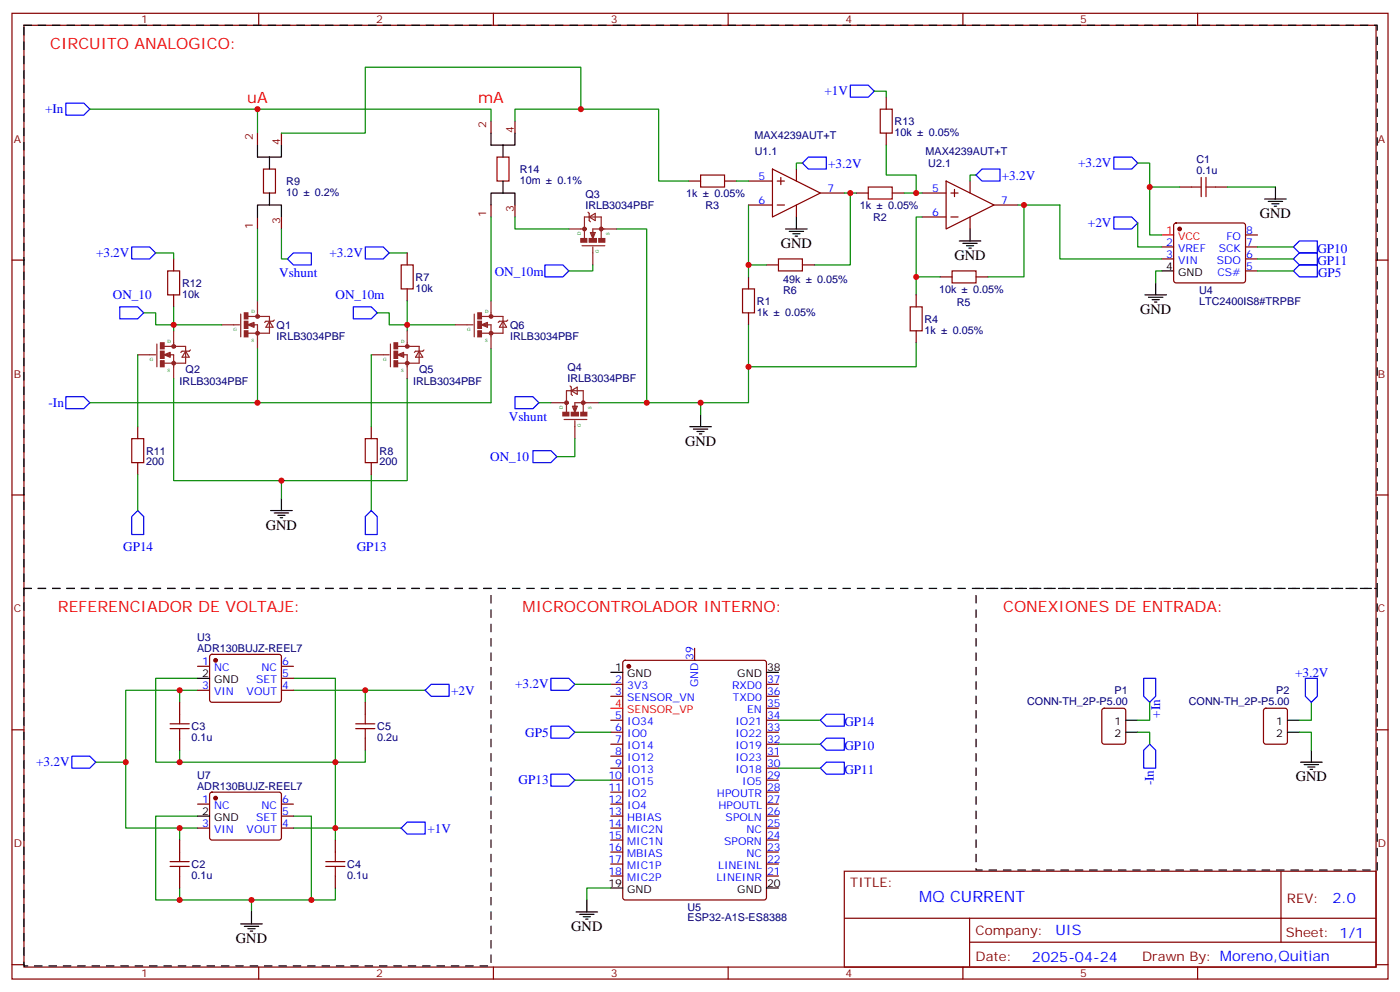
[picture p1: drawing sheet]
<svg xmlns="http://www.w3.org/2000/svg" width="412mm" height="292mm" viewBox="0 0 412 292" stroke-linecap="round" stroke-linejoin="round" font-family="sans-serif">
<g fill="none" stroke="#870000" stroke-width=".35">
<path d="M3.5 3.9h405.4v284.4h-405.4zM7.1 7.4h398.2v277.3h-398.2zM76.2 3.9v3.5M145.3 3.9v3.5M214.5 3.9v3.5M283.6 3.9v3.5M352.8 3.9v3.5M75.8 39.2v3.5M82.9 39.2v3.5M144.6 35.7v3.5M151.7 35.7v3.5M261.1 28.6v3.5"/>
<path d="M261.1 39.2v3.5M202.8 53.3h3.6M213.4 53.3h3.6M220.5 53.3h7M227.5 49.8l14.2 7-14.2 7.1zM229 53.3h2.1M230 52.2v2.2M234.6 49.8v3.5M241.7 56.8h7M252.2 56.8h3.6M262.8 56.8h3.5M271.6 56.8h7.1"/>
<path d="M278.7 53.3l14.1 7.1-14.1 7zM280.1 56.8h2.1M281.2 55.8v2.1M285.8 53.3v3.5M347.5 55.1h3.5M358.1 55.1h3.5M3.5 76.6h3.6M51.2 76.2v3.6M75.8 63.9v3.5M82.9 63.9v3.5M119.9 74.5v3.5M144.6 60.4v3.5"/>
<path d="M151.7 60.4v3.5M220.5 60.4h7M225.8 78h3.5M229 60.4h2.1M234.6 60.4v3.5M236.4 78h3.5M271.6 63.9h7.1M280.1 63.9h2.1M285.8 63.9v3.5M292.8 60.4h7.1M342.2 72.7h3.5M342.2 76.2h3.5"/>
<path d="M346 65.9l.4-.2h19.8l.5 .2 .2 .5v16.2l-.2 .5-.5 .2h-19.8l-.5-.2-.2-.5v-16.2zM366.9 69.2h3.5M366.9 72.7h3.5M366.9 76.2h3.5M366.9 79.8h3.5M405.3 76.6h3.6M51.2 86.8v3.5M119.9 85.1v3.5M220.5 81.5v3.6M220.5 92.1v3.5M269.9 86.8v3.5M269.9 97.4v3.5"/>
<path d="M276.9 81.5h3.6M287.5 81.5h3.5M40.6 125.6v3.6M40.6 136.2v3.5M109.4 125.6v3.6M109.4 136.2v3.5M3.5 145.7h3.6M405.3 145.7h3.6M58.2 196.2h3.5M62 192.9l.4-.2h20.1l.4 .7-.1 12.9-.6 .5-20-.1-.5-.6v-12.7zM82.9 196.2h3.5M82.9 199.7h3.5"/>
<path d="M183.7 194.6l.4-.2h41l.6 .4 .1 69.5-.5 .6-41.2 .1-.6-.5-.1-69.4zM204.6 190.9v3.5M3.5 214.9h3.6M52.9 206.8v3.5M52.9 217.3v3.6M58.2 203.2h3.5M82.9 203.2h3.5M107.6 206.8v3.5M107.6 217.3v3.6M179.9 201.5h3.5M179.9 205h3.5M179.9 212.1h3.5"/>
<path d="M179.9 215.6h3.5M179.9 219.1h3.5M225.8 201.5h3.5M225.8 205h3.5M225.8 212.1h3.5M225.8 215.6h3.5M225.8 219.1h3.5M225.8 208.5h3.5M324.8 208.7l.5-.2h5.6l.7 .5v9.4l-.5 .7h-5.8l-.7-.5v-9.4zM372.4 208.7l.5-.2h5.6l.7 .5v9.4l-.4 .7h-5.9l-.7-.5v-9.4zM405.3 214.9h3.6M58.2 236.7h3.5"/>
<path d="M62 233.4l.4-.2 20.1 .1 .4 .6-.1 13-.6 .4h-20l-.5-.7v-12.7zM82.9 236.7h3.5M179.9 222.6h3.5M179.9 226.2h3.5M179.9 229.7h3.5M179.9 233.2h3.5M179.9 236.7h3.5M225.8 222.6h3.5M225.8 226.2h3.5M225.8 229.7h3.5M225.8 233.2h3.5M225.8 236.7h3.5"/>
<path d="M52.9 247.3v3.6M52.9 257.9v3.5M58.2 243.8h3.5M82.9 240.3h3.5M82.9 243.8h3.5M98.8 247.3v3.6M98.8 257.9v3.5M179.9 240.3h3.5M179.9 243.8h3.5M179.9 247.3h3.5M179.9 250.9h3.5M179.9 254.4h3.5"/>
<path d="M179.9 257.9h3.5M225.8 240.3h3.5M225.8 243.8h3.5M225.8 247.3h3.5M225.8 250.9h3.5M225.8 254.4h3.5M225.8 257.9h3.5M248.7 256.5h156.6v28.2h-156.6zM377.3 256.5v20.9M248.7 270.4h156.5M285.6 277.4h119.6M285.6 270.4v14.1"/>
<path d="M3.5 284h3.6M76.2 284.7v3.6M145.3 284.7v3.6M214.5 284.7v3.6M283.6 284.7v3.6M352.8 284.7v3.6M405.3 284h3.6"/>
</g>
<g fill="none" stroke="#8c2424" stroke-width=".71">
<circle cx="172.2" cy="67.4" r=".35"/>
<circle cx="177.1" cy="67.4" r=".35"/>
<circle cx="75.8" cy="93.2" r=".35"/>
<circle cx="75.8" cy="98.1" r=".35"/>
<circle cx="144.6" cy="93.2" r=".35"/>
<circle cx="144.6" cy="98.1" r=".35"/>
<circle cx="51.2" cy="102" r=".35"/>
<circle cx="51.2" cy="106.9" r=".35"/>
<circle cx="119.9" cy="106.9" r=".35"/>
<circle cx="119.9" cy="102" r=".35"/>
<circle cx="166.9" cy="118.6" r=".35"/>
<circle cx="171.8" cy="118.6" r=".35"/>
</g>
<g fill="#8c2424" stroke="#8c2424" stroke-width=".35">
<path d="M72 97.4h1v1.8h-1z"/>
<path d="M72 92.1h1v1.8h-1z"/>
<path d="M72 94.6h1v2.1h-1z"/>
<path d="M47.3 106.2h1v1.8h-1z"/>
<path d="M47.3 100.9h1v1.8h-1z"/>
<path d="M47.3 103.4h1v2.1h-1z"/>
<path d="M176.4 70.2h1.8v1.1h-1.8z"/>
<path d="M171.1 70.2h1.8v1.1h-1.8z"/>
<path d="M173.6 70.2h2.1v1.1h-2.1z"/>
<path d="M171.1 121.4h1.8v1h-1.8z"/>
<path d="M165.8 121.4h1.8v1h-1.8z"/>
<path d="M168.3 121.4h2.1v1h-2.1z"/>
<path d="M116.1 106.2h1v1.8h-1z"/>
<path d="M116.1 100.9h1v1.8h-1z"/>
<path d="M116.1 103.4h1v2.1h-1z"/>
<path d="M140.8 97.4h1v1.8h-1z"/>
<path d="M140.8 92.1h1v1.8h-1z"/>
<path d="M140.8 94.6h1v2.1h-1z"/>
</g>
<g fill="none" stroke="#8c2424" stroke-width=".35">
<path d="M167.6 67.4h4.6M171.4 72.4h6.8M172.2 70.2v-6.3h4.9v6.3M173.2 62.5l.4 .3v2.1l.3 .4M173.6 63.9l1.7-1.1v2.1zM173.9 68.5h1.4l-.7 1.7zM174.3 68.5l.3 1.4 .4-1.4M174.6 72.7v5.3M181.7 67.4h-7.1v1.8M51.2 97.4v4.6M65.3 95.6h5.3M70.9 92.5v6.7"/>
<path d="M73 93.2h6.4v4.9h-6.4M73 95.6l1.8-.7v1.4zM74.1 95.6h1.7v7.1M74.8 95.3l-1.4 .3 1.4 .4M75.8 88.6v4.6M79.4 94.6l1 1.7h-2.1zM80.8 94.2l-.4 .4h-2.1l-.3 .3M119.9 97.4v4.6M134.1 95.6h5.2M139.7 92.5v6.7M141.8 93.2h6.4v4.9h-6.4M141.8 95.6l1.8-.7v1.4z"/>
<path d="M142.9 95.6h1.7v7.1M143.6 95.3l-1.4 .3 1.4 .4M144.6 88.6v4.6M148.2 94.6l1 1.7h-2.1zM149.6 94.2l-.4 .4h-2.1l-.3 .3M40.6 104.5h5.3M46.2 101.3v6.7M48.3 102h6.4v4.9h-6.4M48.3 104.5l1.8-.7v1.4zM49.4 104.5h1.8v7M50.1 104.1l-1.4 .4 1.4 .3M54.7 103.4l1 1.8h-2.1z"/>
<path d="M56.1 103l-.4 .4h-2.1l-.3 .4M109.4 104.5h5.3M115 101.3v6.7M117.1 102h6.4v4.9h-6.4M117.1 104.5l1.8-.7v1.4zM118.2 104.5h1.7v7M118.9 104.1l-1.4 .4 1.4 .3M123.5 103.4l1 1.8h-2.1zM124.9 103l-.4 .4h-2.1l-.3 .4M162.3 118.6h4.6M167.9 113.6l.4 .4v2.1l.3 .4M168.3 115l1.7-1v2.1z"/>
<path d="M168.6 119.6h1.4l-.7 1.8zM169 119.6l.3 1.4 .4-1.4M176.4 118.6h-7.1v1.7M166.2 123.5h6.7M166.9 121.4v-6.4h4.9v6.4M169.3 123.9v5.3"/>
</g>
<g fill="none" stroke="#008700" stroke-width=".35">
<path d="M26.5 32.1h49.3v7.1M75.8 32.1h68.8v3.6M151.7 35.7v-3.6h42.3v21.2h8.8M171.1 32.1v-12.3h-63.5v19.4h-24.7M257.5 26.8h3.6v1.8M217 53.3h3.5M236.4 48h-1.8v1.8M248.7 56.8h1.8v21.2h-10.6M250.5 56.8h1.7M261.1 42.7v8.8h8.8v5.3M266.3 56.8h5.3M287.5 51.5h-1.7v1.8"/>
<path d="M335.1 48h3.6v7.1M347.5 55.1h-8.8v14.1h3.5M361.6 55.1h14.1M45.9 74.5h5.3v1.7M75.8 67.4v21.2M82.9 67.4v8.8h1.8M114.7 74.5h5.2M144.6 63.9v24.7M151.7 63.9v3.5h15.9M174.6 78v1.8h-7M181.7 67.4h8.8v51.2h-14.1M220.5 60.4v21.1"/>
<path d="M220.5 78h5.3M271.6 63.9h-1.7v17.6h7M299.9 60.4h1.7v21.1h-10.6M301.6 60.4h10.6v15.8h30M335.1 65.7v7h7.1M342.2 79.8h-1.8v3.5M370.4 72.7h10.6M370.4 76.2h10.6M370.4 79.8h10.6M51.2 90.3v5.3h-5.3v-3.5h-3.6M65.3 95.6h-14.1v1.8M119.9 88.6v7h-5.2v-3.5h-3.6"/>
<path d="M134.1 95.6h-14.2v1.8M220.5 95.6v23h-30M269.9 81.5v5.3M40.6 104.5v21.1M51.2 111.5v30h68.7v-30M75.8 102.7v15.9M109.4 104.5v21.1M144.6 102.7v15.9h-118.1M158.7 118.6h3.6M206.4 118.6v3.5M269.9 100.9v7.1h-49.4M40.6 139.7v10.6"/>
<path d="M109.4 139.7v10.6M169.3 129.2v5.2h-5.3M82.9 141.5v5.3M58.2 199.7h-12.3v24.7h7v-3.5M86.4 199.7h12.4v47.6M52.9 203.2h-15.9v40.6h15.9M58.2 203.2h-5.3v3.6M86.4 203.2h21.2v3.6M107.6 203.2h17.6M169.3 215.6h10.6M169.3 201.5h10.6M229.3 212.1h12.4"/>
<path d="M229.3 219.1h12.4M335.1 215.6h3.6v3.5M338.7 206.8v5.3h-3.6M382.8 215.6h3.5v5.3M386.3 206.8v5.3h-3.5M28.2 224.4h8.8M107.6 220.9v3.5h-54.7M169.3 229.7h10.6M229.3 226.2h12.4M58.2 240.3h-12.3v24.7h7M58.2 243.8h-5.3v3.5M86.4 240.3h5.3v24.7h-38.8v-3.6"/>
<path d="M86.4 243.8h31.8M74.1 265v3.5M98.8 261.4v3.6h-7.1M179.9 261.4h-7v3.6"/>
</g>
<g fill="none" stroke="#a10000" stroke-width=".35">
<path d="M259.3 32.1h3.5v7.1h-3.5zM77.6 49.8h3.5v7h-3.5zM146.4 46.2h3.5v7.1h-3.5zM206.4 51.5h7v3.6h-7zM255.8 55.1h7v3.5h-7zM351 55.1h2.8M353.8 52.2v5.7M355.2 55.1h2.9M355.2 52.2v5.7M49.4 79.8h3.5v7h-3.5zM118.2 78h3.5v7.1h-3.5zM229.3 76.2h7.1v3.6h-7.1z"/>
<path d="M280.5 79.8h7v3.5h-7zM218.7 85.1h3.5v7h-3.5zM268.1 90.3h3.5v7.1h-3.5zM38.8 129.2h3.5v7h-3.5zM107.6 129.2h3.5v7h-3.5zM50.1 214.5h5.6M50.1 213.1h5.6M52.9 210.3v2.8M52.9 214.5v2.8M104.8 214.5h5.6M104.8 213.1h5.6M107.6 210.3v2.8"/>
<path d="M107.6 214.5v2.8M50.1 255.1h5.6M50.1 253.7h5.6M52.9 250.9v2.8M52.9 255.1v2.8M96 255.1h5.6M96 253.7h5.6M98.8 250.9v2.8M98.8 255.1v2.8"/>
</g>
<g fill="none" stroke="#00f" stroke-width=".35">
<path d="M19.4 30.4h5.3l1.8 1.7-1.8 1.8h-5.3zM250.5 25.1h5.3l1.7 1.7-1.7 1.8h-5.3zM236.4 48l1.7-1.8h5.3v3.6h-5.3zM287.5 51.5l1.8-1.7h5.3v3.5h-5.3zM328.1 46.2h5.3l1.7 1.8-1.7 1.8h-5.3zM38.8 72.7h5.3l1.8 1.8-1.8 1.7h-5.3zM86.4 74.5h5.3v3.5h-5.3l-1.7-1.8zM107.6 72.7h5.3l1.8 1.8-1.8 1.7h-5.3zM160.5 78h5.3l1.8 1.8-1.8 1.7h-5.3zM328.1 63.9h5.3l1.7 1.8-1.7 1.7h-5.3zM381 79.8l1.8-1.8h5.3v3.5h-5.3zM382.8 70.9h5.3v3.6h-5.3l-1.8-1.8z"/>
<path d="M382.8 74.5h5.3v3.5h-5.3l-1.8-1.8zM35.3 90.3h5.3l1.7 1.8-1.7 1.8h-5.3zM104.1 90.3h5.3l1.7 1.8-1.7 1.8h-5.3zM19.4 116.8h5.3l1.8 1.8-1.8 1.7h-5.3zM151.7 116.8h5.3l1.7 1.8-1.7 1.7h-5.3zM157 132.7h5.3l1.7 1.7-1.7 1.8h-5.3zM40.6 150.3l1.7 1.8v5.3h-3.5v-5.3zM109.4 150.3l1.7 1.8v5.3h-3.5v-5.3zM162.3 199.7h5.3l1.7 1.8-1.7 1.7h-5.3zM336.9 199.7h3.5v5.3l-1.7 1.8-1.8-1.8zM384.5 199.7h3.6v5.3l-1.8 1.8-1.8-1.8zM125.2 203.2l1.8-1.7h5.3v3.5h-5.3z"/>
<path d="M162.3 213.8h5.3l1.7 1.8-1.7 1.7h-5.3zM241.7 219.1l1.7-1.8h5.3v3.6h-5.3zM241.7 212.1l1.7-1.8h5.3v3.5h-5.3zM338.7 219.1l1.7 1.8v5.3h-3.5v-5.3zM21.2 222.6h5.3l1.7 1.8-1.7 1.8h-5.3zM162.3 227.9h5.3l1.7 1.8-1.7 1.8h-5.3zM243.4 224.4h5.3v3.5h-5.3l-1.7-1.7zM118.2 243.8l1.7-1.8h5.3v3.6h-5.3z"/>
</g>
<g fill="#870000" stroke="#870000" stroke-width=".35">
<circle cx="185.2" cy="196.2" r=".53"/>
<circle cx="347.5" cy="67.4" r=".53"/>
<circle cx="63.5" cy="194.4" r=".53"/>
<circle cx="63.5" cy="235" r=".53"/>
</g>
<g fill="none" stroke="#000" stroke-width=".35">
<path d="M144.6 39.2v3.5h3.6M151.7 39.2v3.5h-3.5M75.8 42.7v3.5h3.6M79.4 46.2v3.6M79.4 56.8v3.6M82.9 42.7v3.5h-3.5M148.2 56.8h-3.6v3.6M148.2 56.8h3.5v3.6M148.2 42.7v3.5M148.2 53.3v3.5M372.5 58.6h6.4M373.6 59.3h4.2"/>
<path d="M375.7 55.1v3.5M79.4 60.4h-3.6v3.5M79.4 60.4h3.5v3.5M231.4 67.4h6.4M232.5 68.1h4.2M233.5 68.8h2.2M234.2 69.5h.7M234.6 63.9v3.5M282.6 70.9h6.3M283.6 71.6h4.3M284.7 72.4h2.1M285.4 73.1h.7"/>
<path d="M285.8 67.4v3.5M342.2 79.8h3.5M374.6 60h2.2M375.4 60.7h.7M337.3 86.8h6.3M338.3 87.5h4.2M339.4 88.2h2.1M340.1 88.9h.7M340.4 83.3v3.5M203.2 125.6h6.3M204.3 126.3h4.2M205.3 127h2.1"/>
<path d="M206 127.7h.7M206.4 122.1v3.5M79.7 150.3h6.4M80.8 151h4.2M81.8 151.7h2.2M82.5 152.4h.8M82.9 146.8v3.5M58.2 199.7h3.5M179.9 197.9h3.5M225.8 197.9h3.5M331.6 212.1h3.5M331.6 215.6h3.5"/>
<path d="M379.2 212.1h3.6M379.2 215.6h3.6M383.1 224.4h6.4M384.2 225.1h4.2M385.2 225.8h2.1M385.9 226.5h.7M386.3 220.9v3.5M58.2 240.3h3.5M70.9 272h6.4M72 272.7h4.2M73 273.4h2.1M73.7 274.1h.7"/>
<path d="M74.1 268.5v3.5M169.7 268.5h6.3M170.7 269.2h4.3M171.8 269.9h2.1M172.5 270.6h.7M172.9 265v3.5M179.9 261.4h3.5M225.8 261.4h3.5"/>
</g>
<path d="M342.2 69.2h3.5M179.9 208.5h3.5" fill="none" stroke="#f00" stroke-width=".35"/>
<path d="M7.1 7.4h398.6v165.8h-398.6zM7.1 173.2h137.5v111.2h-137.5zM287.5 173.2h118.2v83h-118.2z" fill="none" stroke="#000" stroke-width=".35" stroke-dasharray="2.1 2.1"/>
<g fill="#c00">
<circle cx="269.9" cy="81.5" r=".88"/>
<circle cx="119.9" cy="95.6" r=".88"/>
<circle cx="51.2" cy="95.6" r=".88"/>
<circle cx="250.5" cy="56.8" r=".88"/>
<circle cx="220.5" cy="78" r=".88"/>
<circle cx="269.9" cy="56.8" r=".88"/>
<circle cx="301.6" cy="60.4" r=".88"/>
<circle cx="220.5" cy="108" r=".88"/>
<circle cx="190.5" cy="118.6" r=".88"/>
<circle cx="206.4" cy="118.6" r=".88"/>
<circle cx="107.6" cy="203.2" r=".88"/>
<circle cx="98.8" cy="224.4" r=".88"/>
<circle cx="52.9" cy="224.4" r=".88"/>
<circle cx="52.9" cy="203.2" r=".88"/>
<circle cx="52.9" cy="243.8" r=".88"/>
<circle cx="98.8" cy="243.8" r=".88"/>
<circle cx="91.7" cy="265" r=".88"/>
<circle cx="52.9" cy="265" r=".88"/>
<circle cx="74.1" cy="265" r=".88"/>
<circle cx="37" cy="224.4" r=".88"/>
<circle cx="338.7" cy="55.1" r=".88"/>
<circle cx="75.8" cy="32.1" r=".88"/>
<circle cx="171.1" cy="32.1" r=".88"/>
<circle cx="75.8" cy="118.6" r=".88"/>
<circle cx="82.9" cy="141.5" r=".88"/>
</g>
<g font-size="4.6" fill="#f00">
<text x="14.8" y="14.5">CIRCUITO ANALOGICO:</text>
<text x="72.8" y="30.4">uA</text>
<text x="140.8" y="30.4">mA</text>
<text x="17.1" y="180.3">REFERENCIADOR DE VOLTAJE:</text>
<text x="153.9" y="180.3">MICROCONTROLADOR INTERNO:</text>
<text x="295.5" y="180.3">CONEXIONES DE ENTRADA:</text>
</g>
<text font-size="4.6" fill="#00f" x="270.8" y="265.5">MQ CURRENT</text>
<g font-size="4.2">
<text x="371.1" y="64.2">GND</text>
<text x="230" y="73.1">GND</text>
<text x="281.2" y="76.6">GND</text>
<text x="335.8" y="92.5">GND</text>
<text x="201.8" y="131.3">GND</text>
<text x="78.3" y="156">GND</text>
<text x="381.7" y="230">GND</text>
<text x="168.3" y="274.1">GND</text>
<text x="69.5" y="277.7">GND</text>
</g>
<g font-size="4.2" fill="#00f">
<text x="392.5" y="265.8">2.0</text>
<text x="310.9" y="275.3">UIS</text>
<text x="304" y="283.1">2025-04-24</text>
</g>
<g font-size="3.9" fill="#00f">
<text x="242.9" y="28.1">+1V</text>
<text x="13.3" y="33.3">+In</text>
<text x="244" y="49.4">+3.2V</text>
<text x="295.1" y="52.9">+3.2V</text>
<text x="317.6" y="49.3">+3.2V</text>
<text x="320.5" y="66.9">+2V</text>
<text x="28.3" y="75.7">+3.2V</text>
<text x="97.1" y="75.7">+3.2V</text>
<text x="388.1" y="74.5">GP10</text>
<text x="388.1" y="78">GP11</text>
<text x="82.3" y="81.5">Vshunt</text>
<text x="145.7" y="81.1">ON_10m</text>
<text x="388.2" y="81.5">GP5</text>
<text x="33.3" y="88.1">ON_10</text>
<text x="98.8" y="88.1">ON_10m</text>
<text x="14.3" y="119.8">-In</text>
<text x="149.9" y="123.9">Vshunt</text>
<text x="144.4" y="135.7">ON_10</text>
<text x="36.3" y="162.2">GP14</text>
<text x="105.1" y="162.2">GP13</text>
<text x="151.8" y="202.7">+3.2V</text>
<text x="381.5" y="199.2">+3.2V</text>
<text x="132.9" y="204.6">+2V</text>
<text x="248.7" y="213.8">GP14</text>
<text x="341.7" y="211.3" transform="rotate(-90 341.7 211.3)">+In</text>
<text x="154.7" y="216.8">GP5</text>
<text x="248.7" y="220.9">GP10</text>
<text x="10.6" y="225.7">+3.2V</text>
<text x="248.7" y="227.9">GP11</text>
<text x="152.8" y="231">GP13</text>
<text x="339.9" y="231.3" transform="rotate(-90 339.9 231.3)">-In</text>
<text x="125.9" y="245.2">+1V</text>
</g>
<g font-size="3.9" fill="#800">
<text x="250.5" y="261.1">TITLE:</text>
<text x="379.1" y="265.8">REV:</text>
<text x="287.4" y="275.3">Company:</text>
<text x="378.7" y="275.9">Sheet: 1/1</text>
<text x="287.4" y="283">Date:</text>
<text x="336.4" y="283.1">Drawn By: Moreno,Quitian</text>
</g>
<g font-size="3.2" fill="#800">
<text x="41.6" y="6.9">1</text>
<text x="110.8" y="6.9">2</text>
<text x="179.9" y="6.9">3</text>
<text x="249.1" y="6.9">4</text>
<text x="318.2" y="6.9">5</text>
<text x="74.4" y="41.3" transform="rotate(-90 74.4 41.3)">2</text>
<text x="143.2" y="37.8" transform="rotate(-90 143.2 37.8)">2</text>
<text x="151.3" y="39.2" transform="rotate(-90 151.3 39.2)">4</text>
<text x="4.1" y="42">A</text>
<text x="82.5" y="42.7" transform="rotate(-90 82.5 42.7)">4</text>
<text x="405.9" y="42">A</text>
<text x="82.5" y="65.9" transform="rotate(-90 82.5 65.9)">3</text>
<text x="143.2" y="63.8" transform="rotate(-90 143.2 63.8)">1</text>
<text x="151.3" y="62.4" transform="rotate(-90 151.3 62.4)">3</text>
<text x="74.4" y="67.3" transform="rotate(-90 74.4 67.3)">1</text>
<text x="4.1" y="111.2">B</text>
<text x="405.9" y="111.2">B</text>
<text x="4.1" y="180.3">C</text>
<text x="405.9" y="180.3">C</text>
<text x="4.1" y="249.4">D</text>
<text x="405.9" y="249.4">D</text>
<text x="41.6" y="287.7">1</text>
<text x="110.8" y="287.7">2</text>
<text x="179.9" y="287.7">3</text>
<text x="249.1" y="287.7">4</text>
<text x="318.2" y="287.7">5</text>
</g>
<g font-size="3.2" fill="#000080">
<text x="222.2" y="41">MAX4239AUT+T</text>
<text x="263.5" y="40">10k</text>
<text x="263.5" y="36.8">R13</text>
<text x="273.6" y="40">0.05%</text>
<text x="222.3" y="45.8">U1.1</text>
<text x="272.7" y="45.8">MAX4239AUT+T</text>
<text x="153.1" y="50.9">R14</text>
<text x="273.5" y="49.3">U2.1</text>
<text x="352.4" y="51.2">0.1u</text>
<text x="352.4" y="48">C1</text>
<text x="84.3" y="57.6">10</text>
<text x="84.3" y="54.4">R9</text>
<text x="92.8" y="57.6">0.2%</text>
<text x="153.1" y="54.1">10m</text>
<text x="164.2" y="54.1">0.1%</text>
<text x="172.4" y="58.2">Q3</text>
<text x="202.1" y="58">1k</text>
<text x="210.4" y="58">0.05%</text>
<text x="172.4" y="61.4">IRLB3034PBF</text>
<text x="207.8" y="61.5">R3</text>
<text x="253.3" y="61.5">1k</text>
<text x="257.2" y="65.1">R2</text>
<text x="261.6" y="61.5">0.05%</text>
<text x="122.4" y="82.7">R7</text>
<text x="230.7" y="83.3">49k</text>
<text x="240.8" y="83.3">0.05%</text>
<text x="53.6" y="87.6">10k</text>
<text x="53.6" y="84.5">R12</text>
<text x="122.4" y="85.9">10k</text>
<text x="223" y="89.8">R1</text>
<text x="230.7" y="86.5">R6</text>
<text x="276.6" y="86.2">10k</text>
<text x="281.9" y="90">R5</text>
<text x="286.7" y="86.2">0.05%</text>
<text x="353.2" y="89.8">LTC2400IS8#TRPBF</text>
<text x="353.2" y="86.5">U4</text>
<text x="223" y="92.9">1k</text>
<text x="231.2" y="92.9">0.05%</text>
<text x="272.3" y="95">R4</text>
<text x="81.5" y="100">IRLB3034PBF</text>
<text x="81.5" y="96.8">Q1</text>
<text x="150.3" y="100">IRLB3034PBF</text>
<text x="150.3" y="96.8">Q6</text>
<text x="272.3" y="98.2">1k</text>
<text x="280.6" y="98.2">0.05%</text>
<text x="52.9" y="113.3">IRLB3034PBF</text>
<text x="54.7" y="109.7">Q2</text>
<text x="121.7" y="113.3">IRLB3034PBF</text>
<text x="123.5" y="109.7">Q5</text>
<text x="167.1" y="112.6">IRLB3034PBF</text>
<text x="167.1" y="109.3">Q4</text>
<text x="43" y="137">200</text>
<text x="43" y="133.9">R11</text>
<text x="111.8" y="137">200</text>
<text x="111.8" y="133.9">R8</text>
<text x="58.1" y="188.8">U3</text>
<text x="58.1" y="192">ADR130BUJZ-REEL7</text>
<text x="302.6" y="207.5">CONN-TH_2P-P5.00</text>
<text x="328.3" y="204.3">P1</text>
<text x="350.2" y="207.5">CONN-TH_2P-P5.00</text>
<text x="376" y="204.3">P2</text>
<text x="56.4" y="214.9">C3</text>
<text x="111.1" y="214.9">C5</text>
<text x="56.4" y="218.2">0.1u</text>
<text x="111.1" y="218.2">0.2u</text>
<text x="58.1" y="232.6">ADR130BUJZ-REEL7</text>
<text x="58.1" y="229.3">U7</text>
<text x="56.4" y="255.5">C2</text>
<text x="102.3" y="255.5">C4</text>
<text x="56.4" y="258.7">0.1u</text>
<text x="102.3" y="258.7">0.1u</text>
<text x="202.5" y="268.1">U5</text>
<text x="202.5" y="271.2">ESP32-A1S-ES8388</text>
</g>
<g font-size="3.2" fill="#00f">
<text x="223.4" y="53">5</text>
<text x="243.8" y="56.5">7</text>
<text x="274.6" y="56.5">5</text>
<text x="223.4" y="60">6</text>
<text x="274.6" y="63.5">6</text>
<text x="294.9" y="60">7</text>
<text x="361.3" y="70.6">FO</text>
<text x="367.1" y="68.8">8</text>
<text x="343.5" y="75.9">3</text>
<text x="343.5" y="72.4">2</text>
<text x="347" y="77.6">VIN</text>
<text x="347" y="74.1">VREF</text>
<text x="358.5" y="77.6">SDO</text>
<text x="359" y="74.1">SCK</text>
<text x="367.1" y="72.4">7</text>
<text x="367.1" y="75.9">6</text>
<text x="358.6" y="81.2">CS#</text>
<text x="367.1" y="79.4">5</text>
<text x="59.5" y="195.8">1</text>
<text x="63" y="197.6">NC</text>
<text x="77" y="197.6">NC</text>
<text x="83.1" y="195.8">6</text>
<text x="204.3" y="194.4" transform="rotate(-90 204.3 194.4)">39</text>
<text x="59.5" y="202.9">3</text>
<text x="75.5" y="201.1">SET</text>
<text x="83.1" y="202.9">4</text>
<text x="83.1" y="199.4">5</text>
<text x="181.3" y="201.1">2</text>
<text x="184.7" y="202.9">3V3</text>
<text x="205.7" y="202.4" transform="rotate(-90 205.7 202.4)">GND</text>
<text x="215.6" y="202.9">RXD0</text>
<text x="226" y="201.1">37</text>
<text x="63" y="204.6">VIN</text>
<text x="72.7" y="204.6">VOUT</text>
<text x="181.3" y="204.6">3</text>
<text x="184.7" y="206.4">SENSOR_VN</text>
<text x="215.9" y="206.4">TXD0</text>
<text x="220.1" y="209.9">EN</text>
<text x="226" y="208.2">35</text>
<text x="226" y="204.6">36</text>
<text x="181.3" y="211.7">5</text>
<text x="181.3" y="215.2">6</text>
<text x="184.7" y="213.5">IO34</text>
<text x="216.6" y="213.5">IO21</text>
<text x="226" y="215.2">33</text>
<text x="226" y="211.7">34</text>
<text x="181.3" y="218.8">7</text>
<text x="184.7" y="217">IO0</text>
<text x="184.7" y="220.5">IO14</text>
<text x="216.6" y="220.5">IO19</text>
<text x="216.6" y="217">IO22</text>
<text x="226" y="218.8">32</text>
<text x="181.3" y="222.3">8</text>
<text x="181.3" y="225.8">9</text>
<text x="184.7" y="224">IO12</text>
<text x="184.7" y="227.6">IO13</text>
<text x="216.6" y="227.6">IO18</text>
<text x="216.6" y="224">IO23</text>
<text x="226" y="225.8">30</text>
<text x="226" y="222.3">31</text>
<text x="179.2" y="229.3">10</text>
<text x="179.2" y="232.9">11</text>
<text x="184.7" y="231.1">IO15</text>
<text x="218.6" y="231.1">IO5</text>
<text x="226" y="232.9">28</text>
<text x="226" y="229.3">29</text>
<text x="59.5" y="236.4">1</text>
<text x="63" y="238.2">NC</text>
<text x="77" y="238.2">NC</text>
<text x="83.1" y="239.9">5</text>
<text x="83.1" y="236.4">6</text>
<text x="179.2" y="236.4">12</text>
<text x="179.2" y="239.9">13</text>
<text x="184.7" y="234.6">IO2</text>
<text x="184.7" y="238.2">IO4</text>
<text x="211.2" y="234.6">HPOUTR</text>
<text x="211.6" y="238.2">HPOUTL</text>
<text x="226" y="239.9">26</text>
<text x="226" y="236.4">27</text>
<text x="59.5" y="243.5">3</text>
<text x="63" y="245.2">VIN</text>
<text x="72.7" y="245.2">VOUT</text>
<text x="75.5" y="241.7">SET</text>
<text x="83.1" y="243.5">4</text>
<text x="179.2" y="243.5">14</text>
<text x="184.7" y="241.7">HBIAS</text>
<text x="184.7" y="245.2">MIC2N</text>
<text x="213.8" y="241.7">SPOLN</text>
<text x="219.9" y="245.2">NC</text>
<text x="226" y="243.5">25</text>
<text x="179.2" y="247">15</text>
<text x="179.2" y="250.5">16</text>
<text x="184.7" y="248.7">MIC1N</text>
<text x="213.3" y="248.7">SPORN</text>
<text x="226" y="250.5">23</text>
<text x="226" y="247">24</text>
<text x="179.2" y="254">17</text>
<text x="179.2" y="257.6">18</text>
<text x="184.7" y="252.3">MBIAS</text>
<text x="184.7" y="255.8">MIC1P</text>
<text x="211.5" y="255.8">LINEINL</text>
<text x="219.9" y="252.3">NC</text>
<text x="226" y="257.6">21</text>
<text x="226" y="254">22</text>
<text x="184.7" y="259.3">MIC2P</text>
<text x="211.1" y="259.3">LINEINR</text>
</g>
<g font-size="3.2" fill="#f00">
<text x="343.5" y="68.8">1</text>
<text x="347" y="70.6">VCC</text>
<text x="181.3" y="208.2">4</text>
<text x="184.7" y="209.9">SENSOR_VP</text>
</g>
<g font-size="3.2">
<text x="343.5" y="79.4">4</text>
<text x="347" y="81.2">GND</text>
<text x="181.3" y="197.6">1</text>
<text x="226" y="197.6">38</text>
<text x="59.5" y="199.4">2</text>
<text x="63" y="201.1">GND</text>
<text x="184.7" y="199.4">GND</text>
<text x="217.2" y="199.4">GND</text>
<text x="328.3" y="213.5">1</text>
<text x="375.9" y="213.5">1</text>
<text x="328.3" y="217">2</text>
<text x="375.9" y="217">2</text>
<text x="59.5" y="239.9">2</text>
<text x="63" y="241.7">GND</text>
<text x="179.2" y="261.1">19</text>
<text x="184.7" y="262.9">GND</text>
<text x="217.2" y="262.9">GND</text>
<text x="226" y="261.1">20</text>
</g>
<g font-size="1.4" fill="#238d23">
<text x="171.1" y="69.2" transform="rotate(-90 171.1 69.2)">D</text>
<text x="179.6" y="69.2" transform="rotate(-90 179.6 69.2)">S</text>
<text x="176.4" y="74.5" transform="rotate(-90 176.4 74.5)">G</text>
<text x="74.1" y="92.1">D</text>
<text x="142.9" y="92.1">D</text>
<text x="49.4" y="100.9">D</text>
<text x="68.8" y="97.4">G</text>
<text x="74.1" y="100.6">S</text>
<text x="118.2" y="100.9">D</text>
<text x="137.6" y="97.4">G</text>
<text x="142.9" y="100.6">S</text>
<text x="44.1" y="106.2">G</text>
<text x="112.9" y="106.2">G</text>
<text x="49.4" y="109.4">S</text>
<text x="118.2" y="109.4">S</text>
<text x="165.8" y="120.3" transform="rotate(-90 165.8 120.3)">D</text>
<text x="171.1" y="125.6" transform="rotate(-90 171.1 125.6)">G</text>
<text x="174.3" y="120.3" transform="rotate(-90 174.3 120.3)">S</text>
</g>
</svg>
